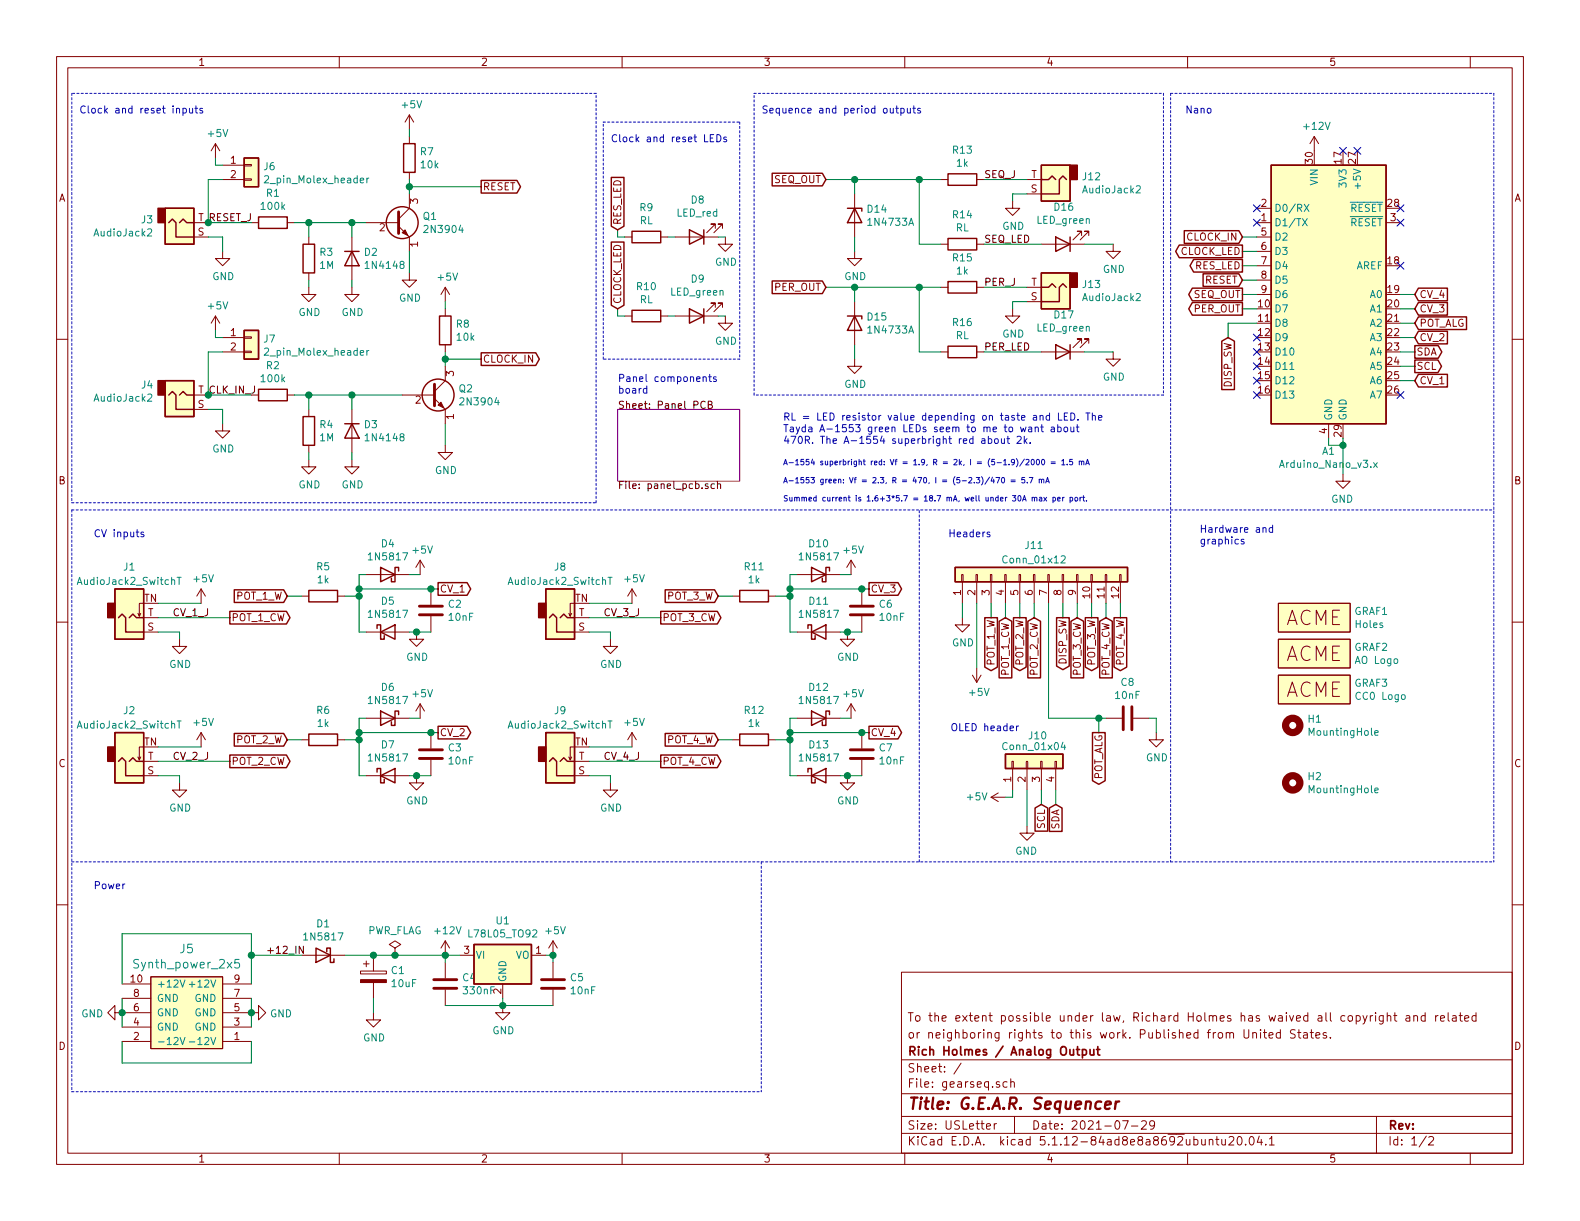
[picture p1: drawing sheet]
<svg xmlns="http://www.w3.org/2000/svg" width="279mm" height="216mm" viewBox="0 0 279 216" stroke-linecap="round" stroke-linejoin="round" font-family="sans-serif">
<g fill="none" stroke="#840000" stroke-width=".18">
<path d="M10 10h259.4v195.9h-259.4zM12 12h255.4v191.9h-255.4zM60 10v2M110 10v2M160 10v2M210 10v2M260 10v2M34.3 39.4h2.5M38.1 25.4v2.5M38.1 25.4l-.8 1.3M38.1 25.4l.8 1.3M39.4 29.2h3.8"/>
<path d="M39.4 31.8h3.8M43.2 31.6h1.2v.3h-1.2zM43.2 29.1h1.2v.2h-1.2zM44.4 39.4h1.3M50.8 39.4h1.3M64.8 39.4h5.7M72.4 20.3v2.6M72.4 24.1v1.3M72.4 30.5v1.3M72.4 34.3v2.5l-1.9 1.9M72.4 20.3l-.8 1.3M72.4 20.3l.8 1.3"/>
<path d="M151.1 34.3v7.6M166.4 31.8h1.2M172.7 31.8h1.3M179.1 35.6v1.2h1.2l-1.2 1.3-1.3-1.3h1.3M181.6 31.8h2.5M181.6 34.3h2.5M222.2 39.4h2.6M222.2 36.8h2.6M232.4 24.1l-.8 1.3M232.4 24.1v2.6M232.4 24.1l.8 1.3M245.1 39.4h2.5"/>
<path d="M10 60h2M34.3 41.9h2.5M38.1 55.9l-.8 1.3M38.1 55.9v2.5M38.1 55.9l.8 1.3M39.4 44.5v1.2h1.2l-1.2 1.3-1.3-1.3h1.3M39.4 59.7h3.8M43.2 59.6h1.2v.2h-1.2zM54.6 50.8v1.3h1.3l-1.3 1.2-1.3-1.2h1.3M54.6 41.9v1.3M54.6 48.3v1.2M62.2 50.8v1.3h1.3l-1.3 1.2-1.2-1.2h1.2"/>
<path d="M62.2 41.9v7.6M70.5 40l1.9 1.9v2.6M72.4 48.3v1.2h1.3l-1.3 1.3-1.3-1.3h1.3M78.7 50.8v2.5M78.7 54.6v1.3M78.7 50.8l-.7 1.3M78.7 50.8l.8 1.3M110.5 55.9h1.3M110.5 41.9h1.3M116.8 55.9h1.3M116.8 41.9h1.3M119.4 55.9h7.6"/>
<path d="M119.4 41.9h7.6M126.5 40.4v-.8h-.8h.8l-1.5 1.5M126.5 54.4v-.8h-.8h.8l-1.5 1.5M127.8 40.4v-.8h-.8h.8l-1.6 1.5M127.8 54.4v-.8h-.8h.8l-1.6 1.5M128.3 41.9v1.3h1.2l-1.2 1.3-1.3-1.3h1.3M128.3 55.9v1.3h1.2l-1.2 1.2-1.3-1.2h1.3M151.1 44.5v1.2h1.3l-1.3 1.3-1.2-1.3h1.2M151.1 53.3v7.7M166.4 43.2h1.2M166.4 50.8h1.2M172.7 43.2h1.3"/>
<path d="M172.7 50.8h1.3M179.1 54.6v1.3h1.2l-1.2 1.3-1.3-1.3h1.3M181.6 50.8h2.5M181.6 53.3h2.5M184.1 43.2h7.7M191.3 41.7v-.8h-.8h.8l-1.6 1.5M192.5 41.7v-.8h-.7h.7l-1.5 1.5M196.8 43.2v1.3h1.3l-1.3 1.2-1.2-1.2h1.2M222.2 41.9h2.6M222.2 44.5h2.6M222.2 47h2.6M222.2 49.5h2.6"/>
<path d="M222.2 52.1h2.6M267.4 60h2M34.3 69.9h2.5M34.3 72.4h2.5M39.4 74.9v1.3h1.2l-1.2 1.3-1.3-1.3h1.3M39.4 62.2h3.8M43.2 62.1h1.2v.3h-1.2zM44.4 69.9h1.3M50.8 69.9h1.3M54.6 72.4v1.3M54.6 78.7v1.3M62.2 72.4v7.6"/>
<path d="M71.1 69.9h5.7M76.8 70.5l1.9 1.9v2.5M78.7 78.7v1.3h1.3l-1.3 1.3-1.2-1.3h1.2M78.7 61v1.2M78.7 64.8v2.5l-1.9 1.9M151.1 63.5v1.3h1.3l-1.3 1.2-1.2-1.2h1.2M166.4 62.2h1.2M172.7 62.2h1.3M184.1 62.2h7.7M191.3 60.7v-.8h-.8h.8l-1.6 1.6M192.5 60.7v-.8h-.7h.7l-1.5 1.6M196.8 62.2v1.3h1.3l-1.3 1.3-1.2-1.3h1.2"/>
<path d="M234.9 74.9v2.6M54.6 81.3v1.3h1.3l-1.3 1.2-1.3-1.2h1.3M62.2 81.3v1.3h1.3l-1.3 1.2-1.2-1.2h1.2M74.3 99.1l-.8 1.2M74.3 99.1v2.5M74.3 99.1l.8 1.2M150.5 99.1l-.8 1.2M150.5 99.1v2.5M150.5 99.1l.8 1.2M237.5 83.8v1.3h-1.3l1.3 1.3 1.3-1.3h-1.3M10 110h2M24.9 108.5l-.3 .5"/>
<path d="M25.4 106.7h-.8v2.3l-.2-.5M25.4 111.8h2.5M25.4 109.2h2.5M31.7 113v1.3h1.3l-1.3 1.3-1.2-1.3h1.2M35.6 104.1v2.6M35.6 104.1l-.8 1.3M35.6 104.1l.7 1.3M53.3 105.4h1.3M59.7 105.4h1.3M64.8 101.6h7.6M64.8 111.8h7.6M73.7 111.8v1.2h1.2l-1.2 1.3-1.3-1.3h1.3"/>
<path d="M76.2 104.1v2.8M76.2 109v2.8M101.1 108.5l-.3 .5M101.6 106.7h-.8v2.3l-.2-.5M101.6 111.8h2.5M101.6 109.2h2.5M107.9 113v1.3h1.3l-1.3 1.3-1.2-1.3h1.2M111.8 104.1l-.8 1.3M111.8 104.1v2.6M111.8 104.1l.7 1.3M129.5 105.4h1.3M135.9 105.4h1.3"/>
<path d="M141 101.6h7.6M141 111.8h7.6M149.9 111.8v1.2h1.2l-1.2 1.3-1.3-1.3h1.3M152.4 104.1v2.8M152.4 109v2.8M170.1 101.6h.2v1.3h-.2zM170.2 109.2v1.3h1.2l-1.2 1.3-1.3-1.3h1.3M170.2 102.9v3.8M172 119.4l.7 1.3M172.6 101.6h.2v1.3h-.2zM172.7 102.9v3.8M172.7 118.1v2.6"/>
<path d="M173.5 119.4l-.8 1.3M175.1 101.6h.3v1.3h-.3zM175.3 102.9v3.8M177.7 101.6h.2v1.3h-.2zM177.8 102.9v3.8M180.2 101.6h.3v1.3h-.3zM180.3 102.9v3.8M182.8 101.6h.2v1.3h-.2zM182.9 102.9v3.8M185.3 101.6h.2v1.3h-.2zM185.4 102.9v3.8M187.8 101.6h.3v1.3h-.3z"/>
<path d="M188 102.9v3.8M190.4 101.6h.2v1.3h-.2zM190.5 102.9v3.8M192.9 101.6h.3v1.3h-.3zM193 102.9v3.8M195.5 101.6h.2v1.3h-.2zM195.6 102.9v3.8M198 101.6h.2v1.3h-.2zM198.1 102.9v3.8M226.1 119.4h12.7v5.1h-12.7zM226.1 113h12.7v5.1h-12.7zM226.1 106.7h12.7v5.1h-12.7z"/>
<path d="M267.4 110h2M24.9 133.9l-.3 .5M25.4 132.1h-.8v2.3l-.2-.5M25.4 137.2h2.5M25.4 134.6h2.5M31.7 138.4v1.3h1.3l-1.3 1.3-1.2-1.3h1.2M35.6 129.5l-.8 1.3M35.6 129.5v2.6M35.6 129.5l.7 1.3M53.3 130.8h1.3M59.7 130.8h1.3M64.8 137.2h7.6"/>
<path d="M64.8 127h7.6M73.7 137.2v1.2h1.2l-1.2 1.3-1.3-1.3h1.3M74.3 124.5v2.5M74.3 124.5l-.8 1.2M74.3 124.5l.8 1.2M76.2 129.5v2.8M76.2 134.4v2.8M101.1 133.9l-.3 .5M101.6 132.1h-.8v2.3l-.2-.5M101.6 137.2h2.5M101.6 134.6h2.5M107.9 138.4v1.3h1.3l-1.3 1.3-1.2-1.3h1.2"/>
<path d="M111.8 129.5v2.6M111.8 129.5l-.8 1.3M111.8 129.5l.7 1.3M129.5 130.8h1.3M135.9 130.8h1.3M141 137.2h7.6M141 127h7.6M149.9 137.2v1.2h1.2l-1.2 1.3-1.3-1.3h1.3M150.5 124.5v2.5M150.5 124.5l-.8 1.2M150.5 124.5l.8 1.2M152.4 129.5v2.8"/>
<path d="M152.4 134.4v2.8M178.9 134.6h.3v1.3h-.3zM179.1 135.9v3.8M181.5 134.6h.2v1.3h-.2zM181.6 135.9v3.8M184 134.6h.3v1.3h-.3zM184.1 135.9v3.8M186.6 134.6h.2v1.3h-.2zM186.7 135.9v3.8M195.6 127h2.8M200.4 127h2.8M204.5 129.5v1.3h1.2l-1.2 1.3-1.3-1.3h1.3"/>
<path d="M10 160h2M175.3 141l1.2 .7M175.3 141h2.5M176.5 140.2l-1.2 .8M181.6 146.1v1.2h-1.3l1.3 1.3 1.3-1.3h-1.3M267.4 160h2M20.3 179.1v-1.3l-1.3 1.3 1.3 1.2v-1.2h6.4M21.6 174h5.1M21.6 176.5h5.1M26.7 172.7h12.7v12.7h-12.7zM39.4 179.1h6.3v1.2l1.3-1.2-1.3-1.3v1.3M39.4 174h5"/>
<path d="M39.4 176.5h5M53.3 168.9h7.7M63.8 171.7h4.5v.5h-4.5zM64.3 170.4h1M64.8 169.9v1M66 179.1v1.2h1.3l-1.3 1.3-1.2-1.3h1.2M66 168.9v2.8M66 173.7v2.8M69.8 167.6l1.1-.6-1.1-.6-1 .6 1 .6v1.3M69.8 168.9h.1M78.7 166.4l-.7 1.2M78.7 166.4v2.5"/>
<path d="M78.7 170.2v2.8M78.7 175v2.8M78.7 166.4l.8 1.2M81.3 168.9h2.5M88.9 177.8v1.3h1.3l-1.3 1.2-1.3-1.2h1.3M88.9 174v2.5M94 168.9h2.5M97.8 166.4v2.5M97.8 170.2v2.8M97.8 175v2.8M97.8 166.4l-.8 1.2M97.8 166.4l.8 1.2"/>
<path d="M159.4 171.9h108v32h-108zM241 179.6l.4 1M241.8 179.6l-.6 1.3-.2 .2M242.3 179.6v1M242.7 179.6l-.4 .3M243.3 179.1v.1M243.3 179.6v1M244.6 179.6v1.2l-.3 .3-.3-.1M244.6 179.7l-.4-.1-.3 .3 .1 .6h.6M245.3 179.7l.2-.1 .4 .1v.9M245.3 179.1v1.5M246.5 179.6h.5"/>
<path d="M246.7 179.1v1.3l.3 .2M248.7 179.7h.6v.9M249.3 179.9l-.5 .1-.2 .2 .2 .4 .5-.1M250 179.7h.1a.37 .37 0 0 1 .6 .1v.8M250 179.6v1M252 179.7l-.4-.1-.3 .3 .1 .5 .2 .2 .4-.1M252 179.1v1.5M253.9 179.6v1M254.3 179.6l-.4 .3M256.1 179.1v1.3l.2 .2M256.9 179.7h.6v.9M257.5 179.9l-.5 .1-.2 .2 .2 .4 .5-.1"/>
<path d="M258 179.6h.6M258.2 179.1v1.3l.4 .2M261 179.7l-.4-.1-.3 .3 .1 .5 .2 .2 .4-.1M261 179.1v1.5M21.6 184.2h5.1M21.6 181.6h5.1M39.4 184.2h5M39.4 181.6h5M159.4 197.4h108M159.4 193.4h108M159.4 187.4h108M170 188l-1.3 1.9"/>
<path d="M174.4 199.2l.8-.2-.1-.2-.4-.1-.3 .2 .1 .7h.6M175.8 198.7v1M176.2 198.7l-.3 .1-.1 .2M178.1 191.3h-.4l-.3 .2v.6l.3 .2 .4-.1M178.7 191.4l.2-.1h.4l.1 1M178.7 190.8v1.5M179.4 197.4v3M198.5 198.2h1l-.6 1.5M200.1 199.1h1.1M201.9 198.3l.2-.1h.3l.3 .1v.3v.2l-.9 .9h.9M204.2 198.8l-.3 .3h-.3l-.3-.3v-.3l.2-.3h.4l.2 .1a1.13 1.13 0 0 1-.2 1.3l-.4 .1M220 182.1v1.2l.3 .3 .5-.2v-1.3"/>
<path d="M221.5 182.7h.1a.37 .37 0 0 1 .6 .1v.8M221.5 182.6v1M222.9 182.1v.1M222.9 182.6v1M223.4 182.6h.6M223.6 182.1v1.3l.4 .2M224.4 183.1l.7-.2-.1-.2-.4-.1-.2 .2 .1 .7h.5M226.4 182.7l-.4-.1-.3 .3 .1 .5 .2 .2 .4-.1M226.4 182.1v1.5M229 182.1h-.5l-.3 .2 .1 .4 .7 .3v.4l-.2 .2-.6-.1M229.5 182.6h.5M229.7 182.1v1.3l.3 .2"/>
<path d="M230.5 182.7h.6l.1 .9M231.2 182.9l-.5 .1-.2 .2v.3l.2 .1 .5-.1M231.7 182.6h.6M231.9 182.1v1.3l.4 .2M232.7 183.1l.7-.2-.1-.2-.4-.1-.2 .2 .1 .7h.5M234.5 182.7a.37 .37 0 0 0-.5 .1v.2l.5 .1 .1 .2-.2 .3-.4-.1M235.3 183.4v.2M243.4 197.4v6.5M254.7 180.1l.7-.2v-.2l-.5-.1-.2 .2 .1 .7h.6M259 180.1l.7-.2v-.2l-.5-.1-.2 .2 .1 .7h.6M60 203.9v2M110 203.9v2"/>
<path d="M159.4 200.4h108M160 203.9v2M210 203.9v2M213.8 201.6l.2-.1h.4l.1 1M213.8 201.5v1M215 201.5h.5M215.2 201v1.3l.3 .2M216.1 201.5v.8a.37 .37 0 0 0 .6 0M216.7 201.5v1M217.3 201.1l.3-.1h.3l.2 .1 .1 .3-.1 .2-.8 .9h.9M218.9 201.1l.2-.1a.8 .8 0 0 1 .6 .7 .8 .8 0 0 1-.6 .8l-.2-.2-.1-.4zM220.3 202.3v.2"/>
<path d="M221.1 201.1l.2-.1a.8 .8 0 0 1 .5 .7 .8 .8 0 0 1-.5 .8l-.2-.2-.2-.4zM222.7 200.9l-.4 1.1h1M223 201.5v1M223.8 202.3v.2M224.5 201.4l.4-.4v1.5M224.5 202.5h.8M252.2 200.9l-1.2 1.9M252.7 201.1l.2-.1h.3l.3 .4-.9 1.1h.9M260 203.9v2"/>
</g>
<path d="M195.4 195.4l1-.2v-.4h-.8l-.2 1 .2 .3 .6-.1M197.3 194.8l-.1 1.3M197.9 194.8a.55 .55 0 0 0-.6 .3" fill="none" stroke="#840000" stroke-width=".41"/>
<path d="M190.3 185.6h.6M190.6 185.1v1.3l.3 .2M191.4 185.6h.4l.3 .3-.1 .5-.2 .2-.4-.1M191.4 185.6v1.5M192.8 185.6v.8a.39 .39 0 0 0 .6 0M193.4 185.6v1M193.9 185.6h.6M194.1 185.1v1.3l.4 .2" fill="none" stroke="#840000" stroke-width=".3"/>
<path d="M109.2 72.4h21.6v12.7h-21.6z" fill="none" stroke="#840084" stroke-width=".18"/>
<path d="M124.7 71.1a.51 .51 0 0 0-.6 0 .51 .51 0 0 0-.2 .6 .46 .46 0 0 0 .3 .5 .46 .46 0 0 0 .5-.1M125.2 71.6l.6-.1 .1-.4-.7-.2v1.3h.5l.3-.2v-.2l-.3-.2M125.2 85.6l-.3-.1-.2 .2 .1 .2 .4 .1v.3h-.5M126.3 85.6l-.3-.1-.3 .3 .2 .5h.4M126.9 85.7l.2-.2 .3 .1v.8M126.9 85.1v1.3M53.6 167.3v1.3l-.7-1.3v1.3" fill="none" stroke="#000" stroke-width=".18"/>
<g fill="none" stroke="#840000" stroke-width=".51">
<path d="M70.5 37.5v3.8M76.8 67.9v3.9M74.2 108.7h4M74.2 107.2h4M150.4 108.7h4M150.4 107.2h4M74.2 134.1h4M74.2 132.6h4M150.4 134.1h4M150.4 132.6h4M198.6 125v4M200.2 125v4"/>
<path d="M76.7 174.8h4.1M76.7 173.2h4.1M95.8 174.8h4M95.8 173.2h4"/>
</g>
<g fill="none" stroke="#840000" stroke-width=".25">
<path d="M29.2 36.8h5.1v6.4h-5.1zM29.8 39.4l.7-.7 .6 .7v2.5h3.2M31.7 39.4l.7-.7 .6 .7h1.3M43.2 27.9h2.5v5.1h-2.5zM45.7 38.4h5.1v2h-5.1zM71.4 25.4h2v5.1h-2zM85.1 31.9h6.3l.6 1.1-.6 1.1h-6.3zM108.1 31.4h2.2v8.6l-1.1 .6-1.1-.6zM136.6 30.6h8.8l.6 1.2-.6 1.1h-8.8zM149.9 36.8h2.5v.5M151.1 36.8l1.3 2.6h-2.5zM167.6 30.7h5.1v2.1h-5.1z"/>
<path d="M184.1 29.2h5.1v6.4h-5.1zM184.1 31.8h1.3l.7-.7 .6 .7M188.6 31.8l-.6-.7-.7 .7v2.5h-3.2M224.8 29.2h20.3v45.7h-20.3zM43.2 58.4h2.5v5.1h-2.5zM53.6 43.2h2v5.1h-2zM61 44.5h2.5M62.2 44.5l1.3 2.5h-2.5zM77.7 55.9h2.1v5.1h-2.1zM108.1 42.8h2.2v11.2l-1.1 .6-1.1-.6zM111.8 54.9h5v2h-5zM111.8 40.9h5v2h-5z"/>
<path d="M121.9 40.6l2.6 1.3-2.6 1.3zM121.9 54.6l2.6 1.3-2.6 1.3zM124.5 40.6v2.6M124.5 54.6v2.6M136.6 49.7h8.8l.6 1.1-.6 1.1h-8.8zM149.9 55.9h2.5v.5M151.1 55.9l1.3 2.5h-2.5zM167.6 42.2h5.1v2h-5.1zM167.6 49.8h5.1v2h-5.1zM184.1 48.3h5.1v6.3h-5.1zM184.1 50.8h1.3l.7-.6 .6 .6M186.7 41.9l2.5 1.3-2.5 1.3z"/>
<path d="M188.6 50.8l-.6-.6-.7 .6v2.5h-3.2M189.2 41.9v2.6M208.5 43.3h11.2v2.3h-11.2l-.6-1.1zM209.4 40.8h9.7l.6 1.1-.6 1.1h-9.7zM210.8 51h8.9v2.2h-8.9l-.6-1.1zM210.8 53.5h8.9v2.2h-8.9l-.6-1.1zM211.1 45.9h8.6v2.2h-8.6l-.7-1.1zM212.8 48.4h6.3l.6 1.1-.6 1.1h-6.3zM250.8 56h8.5v2.3h-8.5l-.6-1.1zM250.8 53.5h5.2v2.2h-5.2l-.6-1.1zM250.8 51h5.2v2.2h-5.2l-.6-1.1zM250.8 58.6h5.2v2.2h-5.2l-.6-1.1z"/>
<path d="M29.2 67.3h5.1v6.4h-5.1zM29.8 69.9l.7-.7 .6 .7v2.5h3.2M31.7 69.9l.7-.7 .6 .7h1.3M45.7 68.8h5.1v2.1h-5.1zM53.6 73.7h2v5h-2zM61 74.9h2.5M62.2 74.9l1.3 2.6h-2.5zM85.1 62.4h9.6l.7 1.1-.7 1.1h-9.6zM167.6 61.2h5.1v2h-5.1zM186.7 61l2.5 1.2-2.5 1.3zM189.2 61v2.5M216.1 60.3l1.1-.6 1.1 .6v8.6h-2.2z"/>
<path d="M250.2 61.1h4.1l.7 1.1-.7 1.1h-4.1zM250.2 63.7h4.1l.6 1.1-.6 1.1h-4.1zM250.8 66.2h5.2v2.2h-5.2l-.6-1.1zM20.3 104.1h5.1v8.9h-5.1zM21 109.2l.6-.6 .6 .6v2.6h3.2M22.9 109.2l.6-.6 .6 .6h1.3M40.6 108.1h10l.7 1.1-.7 1.1h-10zM41.4 104.3h8.8l.6 1.1-.6 1.1h-8.8zM54.6 104.4h5.1v2h-5.1zM66.7 111.1v-.6h.6v2.5h.6v-.6M67.3 100.3l2.5 1.3-2.5 1.3zM67.3 111.8l2.5-1.3v2.5z"/>
<path d="M70.5 101v-.7h-.7v2.6h-.6v-.7M77.5 103h5.1l.6 1.1-.6 1.2h-5.1zM96.5 104.1h5.1v8.9h-5.1zM97.2 109.2l.6-.6 .6 .6v2.6h3.2M99.1 109.2l.6-.6 .6 .6h1.3M116.8 108.1h10l.7 1.1-.7 1.1h-10zM117.6 104.3h8.8l.6 1.1-.6 1.1h-8.8zM130.8 104.4h5.1v2h-5.1zM142.9 111.1v-.6h.6v2.5h.6v-.6M143.5 111.8l2.5-1.3v2.5zM143.5 100.3l2.5 1.3-2.5 1.3zM146.7 101v-.7h-.7v2.6h-.6v-.7"/>
<path d="M153.7 103h5.1l.6 1.1-.6 1.2h-5.1zM168.9 100.3h30.5v2.6h-30.5zM174.1 109.2h2.3v8.8l-1.1 .6-1.2-.6zM176.7 109.9l1.1-.7 1.1 .7v10h-2.2zM179.2 109.2h2.3v8.8l-1.2 .6-1.1-.6zM181.8 109.9l1.1-.7 1.1 .7v10h-2.2zM186.8 109.2h2.3v8.6l-1.1 .6-1.2-.6zM189.4 109.9l1.1-.7 1.1 .7v10h-2.2zM191.9 109.2h2.3v8.8l-1.2 .6-1.1-.6zM194.5 109.9l1.1-.7 1.1 .7v10h-2.2zM197 109.2h2.2v8.8l-1.1 .6-1.1-.6zM20.3 129.5h5.1v8.9h-5.1z"/>
<path d="M21 134.6l.6-.6 .6 .6v2.6h3.2M22.9 134.6l.6-.6 .6 .6h1.3M40.6 133.5h10l.7 1.1-.7 1.1h-10zM41.4 129.7h8.8l.6 1.1-.6 1.1h-8.8zM54.6 129.8h5.1v2h-5.1zM66.7 136.5v-.6h.6v2.5h.6v-.6M67.3 137.2l2.5-1.3v2.5zM67.3 125.7l2.5 1.3-2.5 1.3zM70.5 126.4v-.7h-.7v2.6h-.6v-.7M77.5 128.4h5.1l.6 1.1-.6 1.2h-5.1zM96.5 129.5h5.1v8.9h-5.1zM97.2 134.6l.6-.6 .6 .6v2.6h3.2"/>
<path d="M99.1 134.6l.6-.6 .6 .6h1.3M116.8 133.5h10l.7 1.1-.7 1.1h-10zM117.6 129.7h8.8l.6 1.1-.6 1.1h-8.8zM130.8 129.8h5.1v2h-5.1zM142.9 136.5v-.6h.6v2.5h.6v-.6M143.5 137.2l2.5-1.3v2.5zM143.5 125.7l2.5 1.3-2.5 1.3zM146.7 126.4v-.7h-.7v2.6h-.6v-.7M153.7 128.4h5.1l.6 1.1-.6 1.2h-5.1zM177.8 133.4h10.2v2.5h-10.2zM193.2 129.5h2.2v8.5l-1.1 .7-1.1-.7zM183 142.9l1.1-.7 1.2 .7v4.1h-2.3z"/>
<path d="M185.6 142.9l1.1-.7 1.1 .7v4.1h-2.2zM55.9 167.6l2.5 1.3-2.5 1.3zM57.8 168.3v-.7h.6v2.6h.7v-.7M83.8 167h10.2v7h-10.2z"/>
<circle cx="71.1" cy="39.4" r="2.82"/>
<circle cx="77.5" cy="69.8" r="2.82"/>
</g>
<g fill="#ffffc2" stroke="#ffffc2" stroke-width=".18">
<path d="M177.8 133.4h10.2v2.5h-10.2z"/>
<path d="M83.8 167h10.2v7h-10.2z"/>
<path d="M168.9 100.3h30.5v2.6h-30.5z"/>
<path d="M226.1 119.4h12.7v5.1h-12.7z"/>
<path d="M226.1 113h12.7v5.1h-12.7z"/>
<path d="M96.5 104.1h5.1v8.9h-5.1z"/>
<path d="M96.5 129.5h5.1v8.9h-5.1z"/>
<path d="M43.2 27.9h2.5v5.1h-2.5z"/>
<path d="M43.2 58.4h2.5v5.1h-2.5z"/>
<path d="M226.1 106.7h12.7v5.1h-12.7z"/>
<path d="M29.2 36.8h5.1v6.4h-5.1z"/>
<path d="M184.1 29.2h5.1v6.4h-5.1z"/>
<path d="M20.3 129.5h5.1v8.9h-5.1z"/>
<path d="M29.2 67.3h5.1v6.4h-5.1z"/>
<path d="M20.3 104.1h5.1v8.9h-5.1z"/>
<path d="M26.7 172.7h12.7v12.7h-12.7z"/>
<path d="M224.8 29.2h20.3v45.7h-20.3z"/>
<path d="M184.1 48.3h5.1v6.3h-5.1z"/>
</g>
<g fill="none" stroke="#008484" stroke-width=".18">
<path d="M64.9 31.5v.8M65.2 31.5h-.2l-.1 .2M200.9 33l.5-.2 .3 .4-.1 .2-.7 .7h.8M230.3 38.7l.9 1.2M230.6 36.1l.9 1.3M231.2 38.7l-.9 1.2M231.5 36.1l-.9 1.3M26.1 40.6l.5-.1 .2 .3v.2l-.8 .7h.8M200.9 52l.5-.1 .3 .3-.1 .3-.7 .7h.8M26.1 69.8l.5-.1 .2 .3v.2l-.7 .7h.7M64.9 62v.8M65.2 62h-.2l-.1 .2"/>
<path d="M187.7 98.4l.4-.1 .3 .3-.1 .2-.7 .7h.8M242.9 81.8l.7 .9M243.6 81.8l-.7 .9M31.3 102.1h.7M31.7 102.1v1.3M107.5 102.1h.7M107.9 102.1v1.3M31.3 127.5h.7M31.7 127.5v1.3M107.5 127.5h.7M107.9 127.5v1.3M188 131.2l-.3 .9h.7"/>
<path d="M188.3 131.7v.9M243.1 139.8l.6-.2v-.2l-.4-.1-.2 .2 .1 .6h.5M243.1 129.6l.6-.1v-.3h-.4l-.2 .2 .1 .6h.5M31.9 173.3l.4 1.2 .4-1.2M33.5 174.1h1M42.3 169.6h-.7l-.1 .8 .2-.2 .5 .1 .2 .2-.1 .5-.2 .2h-.4l-.2-.2M31.9 183.4l.4 1.3 .4-1.3M33.5 184.2h1"/>
</g>
<g fill="#840000" stroke="#840000" stroke-width=".18">
<path d="M63.8 173.2h4.5v.5h-4.5z"/>
<path d="M71.1 41.1l.5-.5 .5 1.1z"/>
<path d="M77.5 71.6l.5-.5 .5 1z"/>
</g>
<g fill="none" stroke="#840000" stroke-width="1.3">
<circle cx="228.6" cy="128.3" r="1.27"/>
<circle cx="228.6" cy="138.4" r="1.27"/>
</g>
<g fill="#840000" stroke="#840000" stroke-width=".25">
<path d="M95.2 106.7h1.3v2.5h-1.3z"/>
<path d="M95.2 132.1h1.3v2.5h-1.3z"/>
<path d="M27.9 36.8h1.3v2.6h-1.3z"/>
<path d="M189.2 29.2h1.3v2.6h-1.3z"/>
<path d="M19 132.1h1.3v2.5h-1.3z"/>
<path d="M27.9 67.3h1.3v2.6h-1.3z"/>
<path d="M19 106.7h1.3v2.5h-1.3z"/>
<path d="M189.2 48.3h1.3v2.5h-1.3z"/>
</g>
<g fill="none" stroke="#0000c2" stroke-width=".18" stroke-dasharray=".4 .4">
<path d="M12.7 16.5v72.4M105.4 16.5h-92.7M133.3 16.5h72.4M205.7 16.5v53.4M207 16.5v135.9M207 16.5h57.2M264.2 16.5v135.9M106.7 21.6h24.1M130.8 21.6v41.9M106.7 63.5v-41.9M130.8 63.5h-24.1M133.3 69.9v-53.4"/>
<path d="M205.7 69.9h-72.4M12.7 90.2h251.5M12.7 90.2v102.8M12.7 88.9h92.7M105.4 88.9v-72.4M12.7 152.4h251.5M134.6 152.4v40.6M162.6 152.4v-62.2M12.7 193h121.9"/>
</g>
<g fill="none" stroke="#008400" stroke-width=".18">
<path d="M38.1 27.9v1.3h1.3M39.4 31.8h-2.6v7.6h7.6M52.1 39.4h12.7M54.6 39.4v2.5M62.2 39.4v2.5M72.4 22.9v1.2M72.4 31.8v2.5M72.4 33h12.7M146 31.8h20.4M151.1 31.8v2.5M162.6 31.8v11.4h3.8M174 31.8h7.6"/>
<path d="M181.6 34.3h-2.5v1.3M36.8 41.9h2.6v2.6M38.1 58.4v1.3h1.3M54.6 49.5v1.3M62.2 49.5v1.3M72.4 44.5v3.8M78.7 53.3v1.3M109.2 40.6v1.3h1.3M109.2 54.6v1.3h1.3M118.1 41.9h1.3M118.1 55.9h1.3M127 41.9h1.3"/>
<path d="M127 55.9h1.3M146 50.8h20.4M151.1 41.9v2.6M151.1 50.8v2.5M162.6 50.8v11.4h3.8M174 50.8h7.6M174 43.2h10.1M181.6 53.3h-2.5v1.3M191.8 43.2h5M219.7 41.9h2.5M219.7 44.5h2.5M219.7 47h2.5"/>
<path d="M219.7 49.5h2.5M219.7 52.1h2.5M219.7 54.6h2.5M222.2 57.2h-5v2.5M247.6 52.1h2.6M247.6 54.6h2.6M247.6 57.2h2.6M247.6 59.7h2.6M36.8 72.4h2.6v2.5M39.4 62.2h-2.6v7.7h7.6M52.1 69.9h19M54.6 69.9v2.5"/>
<path d="M62.2 69.9v2.5M78.7 62.2v2.6M78.7 74.9v3.8M78.7 63.5h6.4M151.1 61v2.5M174 62.2h10.1M191.8 62.2h5M234.9 77.5v1.2h2.6M237.5 77.5v6.3M247.6 62.2h2.6M247.6 64.8h2.6M247.6 67.3h2.6"/>
<path d="M54.6 80v1.3M62.2 80v1.3M27.9 109.2h12.7M27.9 106.7h7.7M27.9 111.8h3.8v1.2M50.8 105.4h2.5M61 105.4h2.5M63.5 104.1h14M64.8 101.6h-1.3v10.2h1.3M72.4 111.8h3.8M72.4 101.6h1.9M104.1 111.8h3.8v1.2"/>
<path d="M104.1 109.2h12.7M104.1 106.7h7.7M127 105.4h2.5M137.2 105.4h2.5M139.7 104.1h14M141 101.6h-1.3v10.2h1.3M148.6 111.8h3.8M148.6 101.6h1.9M170.2 106.7v2.5M172.7 106.7v11.4M175.3 106.7v2.5M177.8 106.7v2.5"/>
<path d="M180.3 106.7v2.5M182.9 106.7v2.5M185.4 106.7v20.3h10.2M188 106.7v2.5M190.5 106.7v2.5M193 106.7v2.5M195.6 106.7v2.5M198.1 106.7v2.5M27.9 137.2h3.8v1.2M27.9 132.1h7.7M27.9 134.6h12.7M50.8 130.8h2.5"/>
<path d="M61 130.8h2.5M63.5 129.5h14M64.8 127h-1.3v10.2h1.3M72.4 127h1.9M72.4 137.2h3.8M104.1 137.2h3.8v1.2M104.1 132.1h7.7M104.1 134.6h12.7M127 130.8h2.5M137.2 130.8h2.5M139.7 129.5h14M141 127h-1.3v10.2h1.3"/>
<path d="M148.6 127h1.9M148.6 137.2h3.8M179.1 139.7v1.3h-1.3M181.6 139.7v6.4M184.1 139.7v2.5M186.7 139.7v2.5M194.3 127v2.5M203.2 127h1.3v2.5M21.6 174v-8.9h22.8v8.9M21.6 176.5v5.1M44.4 168.9h8.9M44.4 176.5v5.1"/>
<path d="M61 168.9h20.3M66 176.5v2.6M78.7 168.9v1.3M78.7 177.8h19.1M88.9 176.5v1.3M96.5 168.9h1.3v1.3M21.6 184.2v3.8h22.8v-3.8"/>
</g>
<g fill="none" stroke="#0000c2" stroke-width=".18">
<path d="M32.4 19.2h.3l.3 .2-.2 .5h-.4M32.4 19.2v1.2M33.5 19.2l.1 .7 .3 .1 .2-.1M34.1 19.2v.8M34.5 19.2h.5M34.6 18.7v1.1l.4 .2M35.8 19.2h-.3l-.2 .1 .1 .2 .4 .1v.3h-.5M158.4 19.2h.5M158.6 18.7v1.1l.3 .2M159.3 19.2h.4l.2 .2-.1 .5h-.5M159.3 19.2v1.2M160.5 19.2v.7l.3 .1 .2-.1"/>
<path d="M161 19.2v.8M161.4 19.2h.5M161.6 18.7v1.1l.3 .2M162.7 19.2h-.3l-.1 .1v.2l.4 .1v.3h-.4M125.6 24.4h.4M126.2 23.8h-.6v1.3h.6M126.8 23.8a.64 .64 0 0 1 .7 .6 .64 .64 0 0 1-.7 .7zM128.4 24.3l-.3-.1-.1 .2v.2l.4 .1v.3h-.4M114.4 68.7h-.4l-.2 .2 .1 .6h.5M114.4 68.2v1.3M124.3 66.8l.2-.2 .3 .1 .1 .8M125.3 66.6h.5"/>
<path d="M125.5 66.2v1.1l.3 .2M126.6 66.7l-.3-.1-.1 .2v.2l.4 .1v.3h-.4M173.6 77.6h.5l.1 .8M174.2 77.9h-.4l-.2 .2v.3h.6M174.8 77.6h.3l.3 .2-.1 .6h-.5M174.8 77.1v1.3M175.9 77.7l.2-.1 .4 .1v.5l-.1 .2h-.3l-.2-.1zM177.1 77.6v.8h.3l.2-.1M177.6 77.6v.8M178.1 77.6h.4M178.2 77.1v1.1l.3 .2M179.9 77.3l.4-.2 .3 .4-.8 .9h.8"/>
<path d="M180.5 75.5l.2 .9 .2-.7 .3 .7 .2-.9M181.1 77.1v1.3M181.3 77.9l.3 .5M181.6 77.6l-.5 .5M181.9 75.6h.5v.8M182.2 78.3v.1M182.4 75.8l-.4 .1-.1 .1v.3h.5M183.1 75.6l.1-.1 .3 .1 .1 .8M183.1 75.5v.9M184 75.5h.5M184.2 75.1v1.1l.3 .2M185.6 73.5h-.4l-.2 .2 .1 .5h.5"/>
<path d="M185.6 73v1.3M185.9 75.6h.5l.1 .8M186.5 75.8l-.5 .1-.1 .1v.3h.6M187 75.6l.4-.1 .3 .2-.2 .6h-.5M187 75.1v1.3M187.2 73v1.3h.6M188.2 73.6h.4M188.3 75.6l.3-.1 .1 .1v.7l-.3 .1-.3-.3zM188.8 73h-.6v1.3h.6M189.4 73a.64 .64 0 0 1 .7 .7 .64 .64 0 0 1-.7 .6zM189.4 75.5v.8l.3 .1 .2-.2M189.9 75.5v.9"/>
<path d="M190.3 75.5h.5M190.5 75.1v1.1l.3 .2M190.6 74.2v.1M192 73h.7M192.4 73v1.3M193.2 73.6l.1-.1h.3l.1 .8M193.2 73v1.3M194.3 73.9l.6-.1-.1-.3h-.4l-.1 .1v.6h.5M25.4 94.1h-.3l-.2 .2 .1 .1 .4 .2v.3h-.5M172.6 84.4h.7l-.4 .4 .4 .2-.1 .3-.1 .1-.5-.1M173.6 84.3a1.1 1.1 0 0 1 0 1.5M175 84.4l-.8 1.2"/>
<path d="M175 94.1h-.3l-.2 .2 .1 .1 .4 .2v.3h-.5M175.5 84.4l-.2 .7h.6M175.7 84.7v.7M176.1 84.4h.7l-.4 1M177.2 84.5l.1-.1a.52 .52 0 0 1 .4 .5 .52 .52 0 0 1-.4 .5l-.2-.4zM178.8 84.9h.7M178.8 85.2h.7M179.4 81.6l-.2 .2-.4-.2 .1-.3 .3-.1a.62 .62 0 0 1-.1 1h-.2M179.7 81.1a1.1 1.1 0 0 1 0 1.5M180.8 88.6l.4-1 .3 1M180.9 88.3h.5M181.2 81.2l-.9 1.2"/>
<path d="M181.2 84.4h-.5v.5l.5-.1v.5l-.1 .1-.4-.1M181.4 81.3l.4-.1 .2 .3-.6 .7h.6M181.7 85.3v.1M182 84.4h.7l-.5 1M182.4 81.3l.2-.1a.46 .46 0 0 1 .3 .5 .46 .46 0 0 1-.4 .4l-.2-.3zM182.5 88h.4v.6M182.5 87.9v.7M182.9 88.1l.2-.2 .2 .1 .1 .6M183.4 81.3l.1-.1a.51 .51 0 0 1 .3 .5 .51 .51 0 0 1-.3 .5l-.2-.4zM183.8 84.8h.3l.1 .6M183.8 84.7v.7M183.8 88h.4v.6"/>
<path d="M184.2 84.9l.1-.2 .3 .1v.6M184.2 88.2l-.4 .2 .1 .2 .3-.1M184.3 81.3l.1-.1a.51 .51 0 0 1 .4 .5 .51 .51 0 0 1-.4 .5l-.2-.4zM184.6 87.9l.5 .7M184.9 85.4l.3-1 .3 1M185 85.1h.5M185.1 87.9l-.5 .7M185.9 81.7h.7M185.9 82h.7M186.2 88l.3-.1 .2 .2-.1 .4h-.4M186.2 87.9v1M187 88.3l.5-.1v-.2l-.3-.1-.2 .2 .1 .4h.4"/>
<path d="M187.8 81.5l.2-.3v1M187.8 82.2h.5M187.9 87.9v.7M188.2 87.9l-.3 .2M188.7 82.1v.1M189.2 88l.3-.1 .2 .2-.1 .4h-.4M189.2 87.9v1M189.6 81.2h-.4v.5l.4-.1v.5h-.4M190.9 81.6h.3l.1 .6M190.9 81.5v.7M191 87.9v.7M191.3 81.7l.1-.2 .2 .1 .1 .6"/>
<path d="M191.3 87.9l-.3 .2M191.4 87.9h.4M191.6 87.6v.8l.2 .2M192 82.2l.3-1 .3 1M192.1 81.9h.4M192.1 88.5v.1M220 95.4h-.3l-.2 .1v.2l.5 .1v.3h-.5M223.3 93.4l.2-.1h.3l.1 .8M225 93.3h-.3l-.3 .2 .2 .6h.4M225 92.9v1.2M168.4 128.1l.2-.2a.45 .45 0 0 1 .6 .5v.4l-.2 .4h-.5a.92 .92 0 0 1-.1-1.1z"/>
<circle cx="190.3" cy="88.3" r=".32"/>
</g>
<g fill="#008400" stroke="#008400" stroke-width=".25">
<circle cx="78.7" cy="168.9" r=".51"/>
<circle cx="97.8" cy="168.9" r=".51"/>
<circle cx="88.9" cy="177.8" r=".51"/>
<circle cx="237.5" cy="78.7" r=".51"/>
<circle cx="44.5" cy="179.1" r=".51"/>
<circle cx="66" cy="168.9" r=".51"/>
<circle cx="69.9" cy="168.9" r=".51"/>
<circle cx="151.1" cy="31.8" r=".51"/>
<circle cx="151.1" cy="50.8" r=".51"/>
<circle cx="162.6" cy="31.8" r=".51"/>
<circle cx="162.6" cy="50.8" r=".51"/>
<circle cx="21.6" cy="179.1" r=".51"/>
<circle cx="63.5" cy="105.4" r=".51"/>
<circle cx="194.3" cy="127" r=".51"/>
<circle cx="63.5" cy="104.1" r=".51"/>
<circle cx="62.2" cy="39.4" r=".51"/>
<circle cx="54.6" cy="69.9" r=".51"/>
<circle cx="76.2" cy="104.1" r=".51"/>
<circle cx="62.2" cy="69.9" r=".51"/>
<circle cx="78.7" cy="63.5" r=".51"/>
<circle cx="73.7" cy="111.8" r=".51"/>
<circle cx="72.4" cy="33" r=".51"/>
<circle cx="76.2" cy="129.5" r=".51"/>
<circle cx="44.5" cy="168.9" r=".51"/>
<circle cx="54.6" cy="39.4" r=".51"/>
<circle cx="73.7" cy="137.2" r=".51"/>
<circle cx="36.8" cy="39.4" r=".51"/>
<circle cx="152.4" cy="104.1" r=".51"/>
<circle cx="63.5" cy="130.8" r=".51"/>
<circle cx="139.7" cy="130.8" r=".51"/>
<circle cx="149.9" cy="111.8" r=".51"/>
<circle cx="139.7" cy="104.1" r=".51"/>
<circle cx="152.4" cy="129.5" r=".51"/>
<circle cx="149.9" cy="137.2" r=".51"/>
<circle cx="139.7" cy="105.4" r=".51"/>
<circle cx="139.7" cy="129.5" r=".51"/>
<circle cx="63.5" cy="129.5" r=".51"/>
</g>
<g fill="none" stroke="#000084" stroke-width=".18">
<path d="M221.6 36.2l1.3 1.2M221.6 38.8l1.3 1.2M222.9 36.2l-1.3 1.2M222.9 38.8l-1.3 1.2M236.9 26.1l1.2 1.2M238.1 26.1l-1.2 1.2M239.4 26.1l1.2 1.2M240.6 26.1l-1.2 1.2M247 36.2l1.3 1.2M247 38.8l1.3 1.2M248.3 38.8l-1.3 1.2M248.3 36.2l-1.3 1.2"/>
<path d="M221.6 59.1l1.3 1.2M222.9 59.1l-1.3 1.2M247 46.4l1.3 1.2M248.3 46.4l-1.3 1.2M221.6 69.2l1.3 1.3M221.6 66.7l1.3 1.2M221.6 64.2l1.3 1.2M221.6 61.6l1.3 1.2M222.9 69.2l-1.3 1.3M222.9 64.2l-1.3 1.2M222.9 61.6l-1.3 1.2M222.9 66.7l-1.3 1.2"/>
<path d="M247 69.2l1.3 1.3M248.3 69.2l-1.3 1.3"/>
</g>
<g font-size="3.5" fill="#840000">
<text x="227.2" y="110.6">ACME</text>
<text x="227.2" y="116.9">ACME</text>
<text x="227.2" y="123.3">ACME</text>
</g>
<text font-size="2.8" fill="#840000" x="160.4" y="196.2">Title: G.E.A.R. Sequencer</text>
<g font-size="2.1" fill="#008484">
<text x="24" y="171.2">Synth_power_2x5</text>
<text x="31.9" y="168.6">J5</text>
</g>
<g font-size="2.1" fill="#840000">
<text x="160.4" y="183.6">or neighboring rights to this work. Published from United States.</text>
<text x="160.4" y="180.6">To the extent possible under law, Richard Holmes has waived all copyright and related</text>
<text x="160.4" y="189.6">Sheet: /</text>
<text x="160.4" y="186.6">Rich Holmes / Analog Output</text>
<text x="160.4" y="192.3">File: gearseq.sch</text>
<text x="160.4" y="202.5">KiCad E.D.A. kicad 5.1.12-84ad8e8a8692ubuntu20.04.1</text>
<text x="160.4" y="199.7">Size: USLetter</text>
<text x="182.4" y="199.7">Date: 2021-07-29</text>
<text x="245.4" y="199.7">Rev:</text>
<text x="245.4" y="202.5">Id: 1/2</text>
</g>
<g font-size="1.8" fill="#840000">
<text x="35" y="11.6">1</text>
<text x="85" y="11.6">2</text>
<text x="135" y="11.6">3</text>
<text x="185" y="11.6">4</text>
<text x="235" y="11.6">5</text>
<text x="40.8" y="29">1</text>
<text x="232.2" y="28.9" transform="rotate(-90 232.2 28.9)">30</text>
<text x="237.2" y="28.9" transform="rotate(-90 237.2 28.9)">17</text>
<text x="239.8" y="28.9" transform="rotate(-90 239.8 28.9)">27</text>
<text x="10.4" y="35.6">A</text>
<text x="40.8" y="31.5">2</text>
<text x="85.3" y="33.7">RESET</text>
<text x="136.8" y="32.4">SEQ_OUT</text>
<text x="182.3" y="34">S</text>
<text x="182.3" y="31.5">T</text>
<text x="267.8" y="35.6">A</text>
<text x="35" y="41.7">S</text>
<text x="35" y="39.1">T</text>
<text x="67.1" y="40.9">2</text>
<text x="73.9" y="36" transform="rotate(-90 73.9 36)">3</text>
<text x="109.9" y="39.9" transform="rotate(-90 109.9 39.9)">RES_LED</text>
<text x="223" y="39.1">1</text>
<text x="223" y="36.6">2</text>
<text x="223" y="41.7">5</text>
<text x="245.4" y="36.6">28</text>
<text x="245.9" y="39.1">3</text>
<text x="73.9" y="43.7" transform="rotate(-90 73.9 43.7)">1</text>
<text x="208.6" y="45.1">CLOCK_LED</text>
<text x="209.9" y="42.5">CLOCK_IN</text>
<text x="211.3" y="47.6">RES_LED</text>
<text x="223" y="44.2">6</text>
<text x="223" y="46.7">7</text>
<text x="245.4" y="46.7">18</text>
<text x="109.9" y="53.8" transform="rotate(-90 109.9 53.8)">CLOCK_LED</text>
<text x="136.9" y="51.4">PER_OUT</text>
<text x="182.3" y="53.1">S</text>
<text x="182.3" y="50.5">T</text>
<text x="211" y="52.7">SEQ_OUT</text>
<text x="213" y="50.2">RESET</text>
<text x="223" y="49.3">8</text>
<text x="223" y="51.8">9</text>
<text x="245.4" y="51.8">19</text>
<text x="251" y="52.7">CV_4</text>
<text x="40.8" y="59.4">1</text>
<text x="211.1" y="55.2">PER_OUT</text>
<text x="222.6" y="54.4">10</text>
<text x="222.6" y="56.9">11</text>
<text x="222.6" y="59.4">12</text>
<text x="245.4" y="54.4">20</text>
<text x="245.4" y="56.9">21</text>
<text x="245.4" y="59.4">22</text>
<text x="251" y="57.8">POT_ALG</text>
<text x="251" y="55.2">CV_3</text>
<text x="40.8" y="62">2</text>
<text x="85.3" y="64.1">CLOCK_IN</text>
<text x="222.6" y="62">13</text>
<text x="222.6" y="64.5">14</text>
<text x="245.4" y="62">23</text>
<text x="245.4" y="64.5">24</text>
<text x="250.4" y="62.9">SDA</text>
<text x="250.4" y="65.4">SCL</text>
<text x="251" y="60.3">CV_2</text>
<text x="35" y="69.6">T</text>
<text x="73.5" y="71.4">2</text>
<text x="80.3" y="66.5" transform="rotate(-90 80.3 66.5)">3</text>
<text x="217.8" y="68.4" transform="rotate(-90 217.8 68.4)">DISP_SW</text>
<text x="222.6" y="67.1">15</text>
<text x="222.6" y="69.6">16</text>
<text x="245.4" y="67.1">25</text>
<text x="245.4" y="69.6">26</text>
<text x="251" y="67.9">CV_1</text>
<text x="35" y="72.1">S</text>
<text x="80.3" y="74.1" transform="rotate(-90 80.3 74.1)">1</text>
<text x="234.7" y="76.7" transform="rotate(-90 234.7 76.7)">4</text>
<text x="237.2" y="77.2" transform="rotate(-90 237.2 77.2)">29</text>
<text x="10.4" y="85.6">B</text>
<text x="267.8" y="85.6">B</text>
<text x="25.5" y="106.4">TN</text>
<text x="41.8" y="106">POT_1_W</text>
<text x="77.7" y="104.8">CV_1</text>
<text x="101.7" y="106.4">TN</text>
<text x="118" y="106">POT_3_W</text>
<text x="153.9" y="104.8">CV_3</text>
<text x="169.9" y="105.3" transform="rotate(-90 169.9 105.3)">1</text>
<text x="172.5" y="105.3" transform="rotate(-90 172.5 105.3)">2</text>
<text x="175" y="105.3" transform="rotate(-90 175 105.3)">3</text>
<text x="177.5" y="105.3" transform="rotate(-90 177.5 105.3)">4</text>
<text x="180.1" y="105.3" transform="rotate(-90 180.1 105.3)">5</text>
<text x="182.6" y="105.3" transform="rotate(-90 182.6 105.3)">6</text>
<text x="185.2" y="105.3" transform="rotate(-90 185.2 105.3)">7</text>
<text x="187.7" y="105.3" transform="rotate(-90 187.7 105.3)">8</text>
<text x="190.2" y="105.3" transform="rotate(-90 190.2 105.3)">9</text>
<text x="192.8" y="105.7" transform="rotate(-90 192.8 105.7)">10</text>
<text x="195.3" y="105.7" transform="rotate(-90 195.3 105.7)">11</text>
<text x="197.9" y="105.7" transform="rotate(-90 197.9 105.7)">12</text>
<text x="26.1" y="111.5">S</text>
<text x="26.1" y="109">T</text>
<text x="40.9" y="109.9">POT_1_CW</text>
<text x="102.3" y="111.5">S</text>
<text x="102.3" y="109">T</text>
<text x="117.1" y="109.9">POT_3_CW</text>
<text x="175.9" y="117.7" transform="rotate(-90 175.9 117.7)">POT_1_W</text>
<text x="178.4" y="119.5" transform="rotate(-90 178.4 119.5)">POT_1_CW</text>
<text x="181" y="117.7" transform="rotate(-90 181 117.7)">POT_2_W</text>
<text x="183.5" y="119.5" transform="rotate(-90 183.5 119.5)">POT_2_CW</text>
<text x="188.6" y="117.4" transform="rotate(-90 188.6 117.4)">DISP_SW</text>
<text x="191.1" y="119.5" transform="rotate(-90 191.1 119.5)">POT_3_CW</text>
<text x="193.7" y="117.7" transform="rotate(-90 193.7 117.7)">POT_3_W</text>
<text x="196.2" y="119.5" transform="rotate(-90 196.2 119.5)">POT_4_CW</text>
<text x="198.8" y="117.7" transform="rotate(-90 198.8 117.7)">POT_4_W</text>
<text x="25.5" y="131.8">TN</text>
<text x="41.8" y="131.4">POT_2_W</text>
<text x="77.7" y="130.2">CV_2</text>
<text x="101.7" y="131.8">TN</text>
<text x="118" y="131.4">POT_4_W</text>
<text x="153.9" y="130.2">CV_4</text>
<text x="10.4" y="135.6">C</text>
<text x="26.1" y="136.9">S</text>
<text x="26.1" y="134.4">T</text>
<text x="40.9" y="135.3">POT_2_CW</text>
<text x="102.3" y="136.9">S</text>
<text x="102.3" y="134.4">T</text>
<text x="117.1" y="135.3">POT_4_CW</text>
<text x="267.8" y="135.6">C</text>
<text x="178.8" y="138.3" transform="rotate(-90 178.8 138.3)">1</text>
<text x="181.4" y="138.3" transform="rotate(-90 181.4 138.3)">2</text>
<text x="183.9" y="138.3" transform="rotate(-90 183.9 138.3)">3</text>
<text x="186.4" y="138.3" transform="rotate(-90 186.4 138.3)">4</text>
<text x="194.9" y="138.2" transform="rotate(-90 194.9 138.2)">POT_ALG</text>
<text x="184.8" y="146.6" transform="rotate(-90 184.8 146.6)">SCL</text>
<text x="187.3" y="146.8" transform="rotate(-90 187.3 146.8)">SDA</text>
<text x="23.2" y="173.7">10</text>
<text x="41.4" y="173.7">9</text>
<text x="82.1" y="168.7">3</text>
<text x="94.8" y="168.7">1</text>
<text x="23.6" y="178.8">6</text>
<text x="23.6" y="176.3">8</text>
<text x="41.4" y="178.8">5</text>
<text x="41.4" y="176.3">7</text>
<text x="88.6" y="175.7" transform="rotate(-90 88.6 175.7)">2</text>
<text x="10.4" y="185.6">D</text>
<text x="23.6" y="183.9">2</text>
<text x="23.6" y="181.4">4</text>
<text x="41.4" y="183.9">1</text>
<text x="41.4" y="181.4">3</text>
<text x="267.8" y="185.6">D</text>
<text x="35" y="205.5">1</text>
<text x="85" y="205.5">2</text>
<text x="135" y="205.5">3</text>
<text x="185" y="205.5">4</text>
<text x="235" y="205.5">5</text>
</g>
<g font-size="1.8" fill="#0000c2">
<text x="14" y="20.1">Clock and reset inputs</text>
<text x="134.6" y="20.1">Sequence and period outputs</text>
<text x="209.5" y="20.1">Nano</text>
<text x="107.9" y="25.1">Clock and reset LEDs</text>
<text x="109.2" y="67.5">Panel components</text>
<text x="109.2" y="69.6">board</text>
<text x="138.4" y="74.4">RL = LED resistor value depending on taste and LED. The</text>
<text x="138.4" y="76.4">Tayda A-1553 green LEDs seem to me to want about</text>
<text x="138.4" y="78.5">470R. The A-1554 superbright red about 2k.</text>
<text x="16.5" y="95">CV inputs</text>
<text x="167.6" y="95">Headers</text>
<text x="212.1" y="94.2">Hardware and</text>
<text x="212.1" y="96.3">graphics</text>
<text x="169.1" y="129.3">OLED header</text>
<text x="16.5" y="157.2">Power</text>
</g>
<g font-size="1.8" fill="#008484">
<text x="71.2" y="19.2">+5V</text>
<text x="230.7" y="23">+12V</text>
<text x="36.9" y="24.2">+5V</text>
<text x="74.4" y="27.5">R7</text>
<text x="74.5" y="29.8">10k</text>
<text x="168.6" y="27.2">R13</text>
<text x="169.2" y="29.5">1k</text>
<text x="46.7" y="30.1">J6</text>
<text x="47.1" y="34.8">R1</text>
<text x="47.3" y="32.4">2_pin_Molex_header</text>
<text x="122.3" y="36">D8</text>
<text x="191.5" y="31.9">J12</text>
<text x="191.7" y="34.2">AudioJack2</text>
<text x="233" y="32.7" transform="rotate(-90 233 32.7)">VIN</text>
<text x="238.1" y="32.9" transform="rotate(-90 238.1 32.9)">3V3</text>
<text x="240.7" y="32.9" transform="rotate(-90 240.7 32.9)">+5V</text>
<text x="16.8" y="41.8">AudioJack2</text>
<text x="25" y="39.5">J3</text>
<text x="46.3" y="37.1">100k</text>
<text x="74.9" y="38.9">Q1</text>
<text x="75.3" y="41.2">2N3904</text>
<text x="113.1" y="39.6">RL</text>
<text x="113.2" y="37.3">R9</text>
<text x="119.7" y="38.3">LED_red</text>
<text x="153.4" y="37.6">D14</text>
<text x="153.7" y="39.9">1N4733A</text>
<text x="168.6" y="38.6">R14</text>
<text x="169" y="40.9">RL</text>
<text x="177.2" y="40.6">GND</text>
<text x="183.4" y="39.6">LED_green</text>
<text x="186.5" y="37.3">D16</text>
<text x="225.3" y="40">D1/TX</text>
<text x="225.3" y="37.5">D0/RX</text>
<text x="238.7" y="37.5">RESET</text>
<text x="238.7" y="40">RESET</text>
<text x="56.6" y="47.5">1M</text>
<text x="56.6" y="45.2">R3</text>
<text x="64.5" y="45.2">D2</text>
<text x="64.9" y="47.5">1N4148</text>
<text x="126.4" y="47">GND</text>
<text x="168.6" y="46.2">R15</text>
<text x="225.3" y="42.5">D2</text>
<text x="225.3" y="45.1">D3</text>
<text x="225.3" y="47.6">D4</text>
<text x="239.8" y="47.6">AREF</text>
<text x="37.5" y="49.5">GND</text>
<text x="70.6" y="53.3">GND</text>
<text x="77.5" y="49.6">+5V</text>
<text x="112.7" y="51.3">R10</text>
<text x="113.1" y="53.6">RL</text>
<text x="118.7" y="52.3">LED_green</text>
<text x="122.3" y="50">D9</text>
<text x="149.3" y="49.5">GND</text>
<text x="169.2" y="48.5">1k</text>
<text x="191.5" y="50.9">J13</text>
<text x="191.7" y="53.2">AudioJack2</text>
<text x="195" y="48.3">GND</text>
<text x="225.3" y="50.2">D5</text>
<text x="225.3" y="52.7">D6</text>
<text x="242.3" y="52.7">A0</text>
<text x="36.9" y="54.7">+5V</text>
<text x="52.8" y="55.9">GND</text>
<text x="60.4" y="55.9">GND</text>
<text x="80.7" y="57.9">R8</text>
<text x="153.4" y="56.7">D15</text>
<text x="153.7" y="59">1N4733A</text>
<text x="168.6" y="57.7">R16</text>
<text x="169" y="60">RL</text>
<text x="177.2" y="59.7">GND</text>
<text x="183.4" y="58.6">LED_green</text>
<text x="186.5" y="56.3">D17</text>
<text x="225.3" y="55.2">D7</text>
<text x="225.3" y="57.8">D8</text>
<text x="242.3" y="55.2">A1</text>
<text x="242.3" y="57.8">A2</text>
<text x="46.7" y="60.6">J7</text>
<text x="47.1" y="65.3">R2</text>
<text x="47.3" y="62.9">2_pin_Molex_header</text>
<text x="80.8" y="60.2">10k</text>
<text x="126.4" y="61">GND</text>
<text x="225.3" y="60.3">D9</text>
<text x="225.3" y="62.9">D10</text>
<text x="225.3" y="65.4">D11</text>
<text x="242.3" y="60.3">A3</text>
<text x="242.3" y="62.9">A4</text>
<text x="242.3" y="65.4">A5</text>
<text x="16.9" y="71">AudioJack2</text>
<text x="25.1" y="68.7">J4</text>
<text x="46.3" y="67.6">100k</text>
<text x="81.2" y="69.4">Q2</text>
<text x="81.7" y="71.7">2N3904</text>
<text x="149.3" y="68.6">GND</text>
<text x="195" y="67.3">GND</text>
<text x="225.3" y="67.9">D12</text>
<text x="225.3" y="70.5">D13</text>
<text x="242.3" y="67.9">A6</text>
<text x="242.3" y="70.5">A7</text>
<text x="56.6" y="75.7">R4</text>
<text x="64.5" y="75.7">D3</text>
<text x="235.6" y="74.4" transform="rotate(-90 235.6 74.4)">GND</text>
<text x="238.1" y="74.4" transform="rotate(-90 238.1 74.4)">GND</text>
<text x="37.5" y="80">GND</text>
<text x="56.6" y="78">1M</text>
<text x="64.9" y="78">1N4148</text>
<text x="76.9" y="83.8">GND</text>
<text x="226.6" y="82.7">Arduino_Nano_v3.x</text>
<text x="233.8" y="80.4">A1</text>
<text x="52.8" y="86.4">GND</text>
<text x="60.4" y="86.4">GND</text>
<text x="235.4" y="88.9">GND</text>
<text x="21.9" y="100.9">J1</text>
<text x="56" y="100.8">R5</text>
<text x="65.5" y="99.1">1N5817</text>
<text x="67.5" y="96.8">D4</text>
<text x="73.1" y="97.9">+5V</text>
<text x="98.1" y="100.9">J8</text>
<text x="131.7" y="100.8">R11</text>
<text x="141.7" y="99.1">1N5817</text>
<text x="143.1" y="96.8">D10</text>
<text x="149.3" y="97.9">+5V</text>
<text x="177.6" y="99.6">Conn_01x12</text>
<text x="181.4" y="97.1">J11</text>
<text x="14" y="103.4">AudioJack2_SwitchT</text>
<text x="34.3" y="103">+5V</text>
<text x="56.2" y="103.1">1k</text>
<text x="67.5" y="106.9">D5</text>
<text x="79.3" y="107.5">C2</text>
<text x="90.2" y="103.4">AudioJack2_SwitchT</text>
<text x="110.5" y="103">+5V</text>
<text x="132.4" y="103.1">1k</text>
<text x="143.2" y="106.9">D11</text>
<text x="155.5" y="107.5">C6</text>
<text x="65.5" y="109.2">1N5817</text>
<text x="79.5" y="109.8">10nF</text>
<text x="141.7" y="109.2">1N5817</text>
<text x="155.7" y="109.8">10nF</text>
<text x="239.5" y="108.7">GRAF1</text>
<text x="239.8" y="111">Holes</text>
<text x="29.9" y="118.1">GND</text>
<text x="71.8" y="116.8">GND</text>
<text x="106.1" y="118.1">GND</text>
<text x="148" y="116.8">GND</text>
<text x="168.4" y="114.3">GND</text>
<text x="239.5" y="115.1">GRAF2</text>
<text x="239.8" y="117.4">AO Logo</text>
<text x="65.5" y="124.5">1N5817</text>
<text x="67.5" y="122.2">D6</text>
<text x="73.1" y="123.3">+5V</text>
<text x="141.7" y="124.5">1N5817</text>
<text x="143.1" y="122.2">D12</text>
<text x="149.3" y="123.3">+5V</text>
<text x="171.5" y="123.1">+5V</text>
<text x="197.3" y="123.6">10nF</text>
<text x="198.3" y="121.3">C8</text>
<text x="239.5" y="121.4">GRAF3</text>
<text x="240" y="123.7">CC0 Logo</text>
<text x="14" y="128.8">AudioJack2_SwitchT</text>
<text x="21.9" y="126.3">J2</text>
<text x="34.3" y="128.4">+5V</text>
<text x="56" y="126.2">R6</text>
<text x="56.2" y="128.5">1k</text>
<text x="90.2" y="128.8">AudioJack2_SwitchT</text>
<text x="98.1" y="126.3">J9</text>
<text x="110.5" y="128.4">+5V</text>
<text x="131.7" y="126.2">R12</text>
<text x="132.4" y="128.5">1k</text>
<text x="182" y="130.7">J10</text>
<text x="231.4" y="127.8">H1</text>
<text x="231.7" y="130.1">MountingHole</text>
<text x="65.5" y="134.6">1N5817</text>
<text x="67.5" y="132.3">D7</text>
<text x="79.3" y="132.9">C3</text>
<text x="79.5" y="135.2">10nF</text>
<text x="141.7" y="134.6">1N5817</text>
<text x="143.2" y="132.3">D13</text>
<text x="155.5" y="132.9">C7</text>
<text x="155.7" y="135.2">10nF</text>
<text x="177.6" y="132.6">Conn_01x04</text>
<text x="202.6" y="134.6">GND</text>
<text x="231.4" y="137.9">H2</text>
<text x="29.9" y="143.5">GND</text>
<text x="71.8" y="142.2">GND</text>
<text x="106.1" y="143.5">GND</text>
<text x="148" y="142.2">GND</text>
<text x="171.1" y="141.5">+5V</text>
<text x="231.7" y="140.3">MountingHole</text>
<text x="179.5" y="151.1">GND</text>
<text x="54.1" y="166.3">1N5817</text>
<text x="56" y="164">D1</text>
<text x="64.9" y="165.2">PWR_FLAG</text>
<text x="77" y="165.2">+12V</text>
<text x="83.2" y="165.8">L78L05_TO92</text>
<text x="87.8" y="163.4">U1</text>
<text x="96.6" y="165.2">+5V</text>
<text x="69.2" y="172.2">C1</text>
<text x="81.9" y="173.5">C4</text>
<text x="84.1" y="169.5">VI</text>
<text x="89.5" y="173.7" transform="rotate(-90 89.5 173.7)">GND</text>
<text x="91.2" y="169.5">VO</text>
<text x="100.9" y="173.5">C5</text>
<text x="14.4" y="179.9">GND</text>
<text x="27.7" y="174.6">+12V</text>
<text x="27.7" y="179.7">GND</text>
<text x="27.7" y="177.2">GND</text>
<text x="34.2" y="174.6">+12V</text>
<text x="34.4" y="179.7">GND</text>
<text x="34.4" y="177.2">GND</text>
<text x="47.8" y="179.9">GND</text>
<text x="69.4" y="174.5">10uF</text>
<text x="82.1" y="175.8">330nF</text>
<text x="101" y="175.8">10nF</text>
<text x="27.7" y="184.8">-12V</text>
<text x="27.7" y="182.2">GND</text>
<text x="34.4" y="182.2">GND</text>
<text x="34.6" y="184.8">-12V</text>
<text x="64.2" y="184.1">GND</text>
<text x="87.1" y="182.9">GND</text>
</g>
<g font-size="1.8">
<text x="174" y="31.5">SEQ_J</text>
<text x="36.8" y="39.1">RESET_J</text>
<text x="174" y="42.9">SEQ_LED</text>
<text x="174" y="50.5">PER_J</text>
<text x="174" y="62">PER_LED</text>
<text x="109.2" y="72.3">Sheet: Panel PCB</text>
<text x="109.2" y="86.5">File: panel_pcb.sch</text>
<text x="30.5" y="109">CV_1_J</text>
<text x="106.7" y="109">CV_3_J</text>
<text x="30.5" y="134.4">CV_2_J</text>
<text x="106.7" y="134.4">CV_4_J</text>
<text x="47" y="168.7">+12_IN</text>
</g>
<text font-size="1.8" fill="#008400" x="36.8" y="69.6">CLK_IN_J</text>
<g font-size="1.3" fill="#0000c2">
<text x="138.4" y="82.2">A-1554 superbright red: Vf = 1.9, R = 2k, I = (5-1.9)/2000 = 1.5 mA</text>
<text x="138.4" y="85.4">A-1553 green: Vf = 2.3, R = 470, I = (5-2.3)/470 = 5.7 mA</text>
<text x="138.4" y="88.6">Summed current is 1.6+3*5.7 = 18.7 mA, well under 30A max per port.</text>
</g>
</svg>
